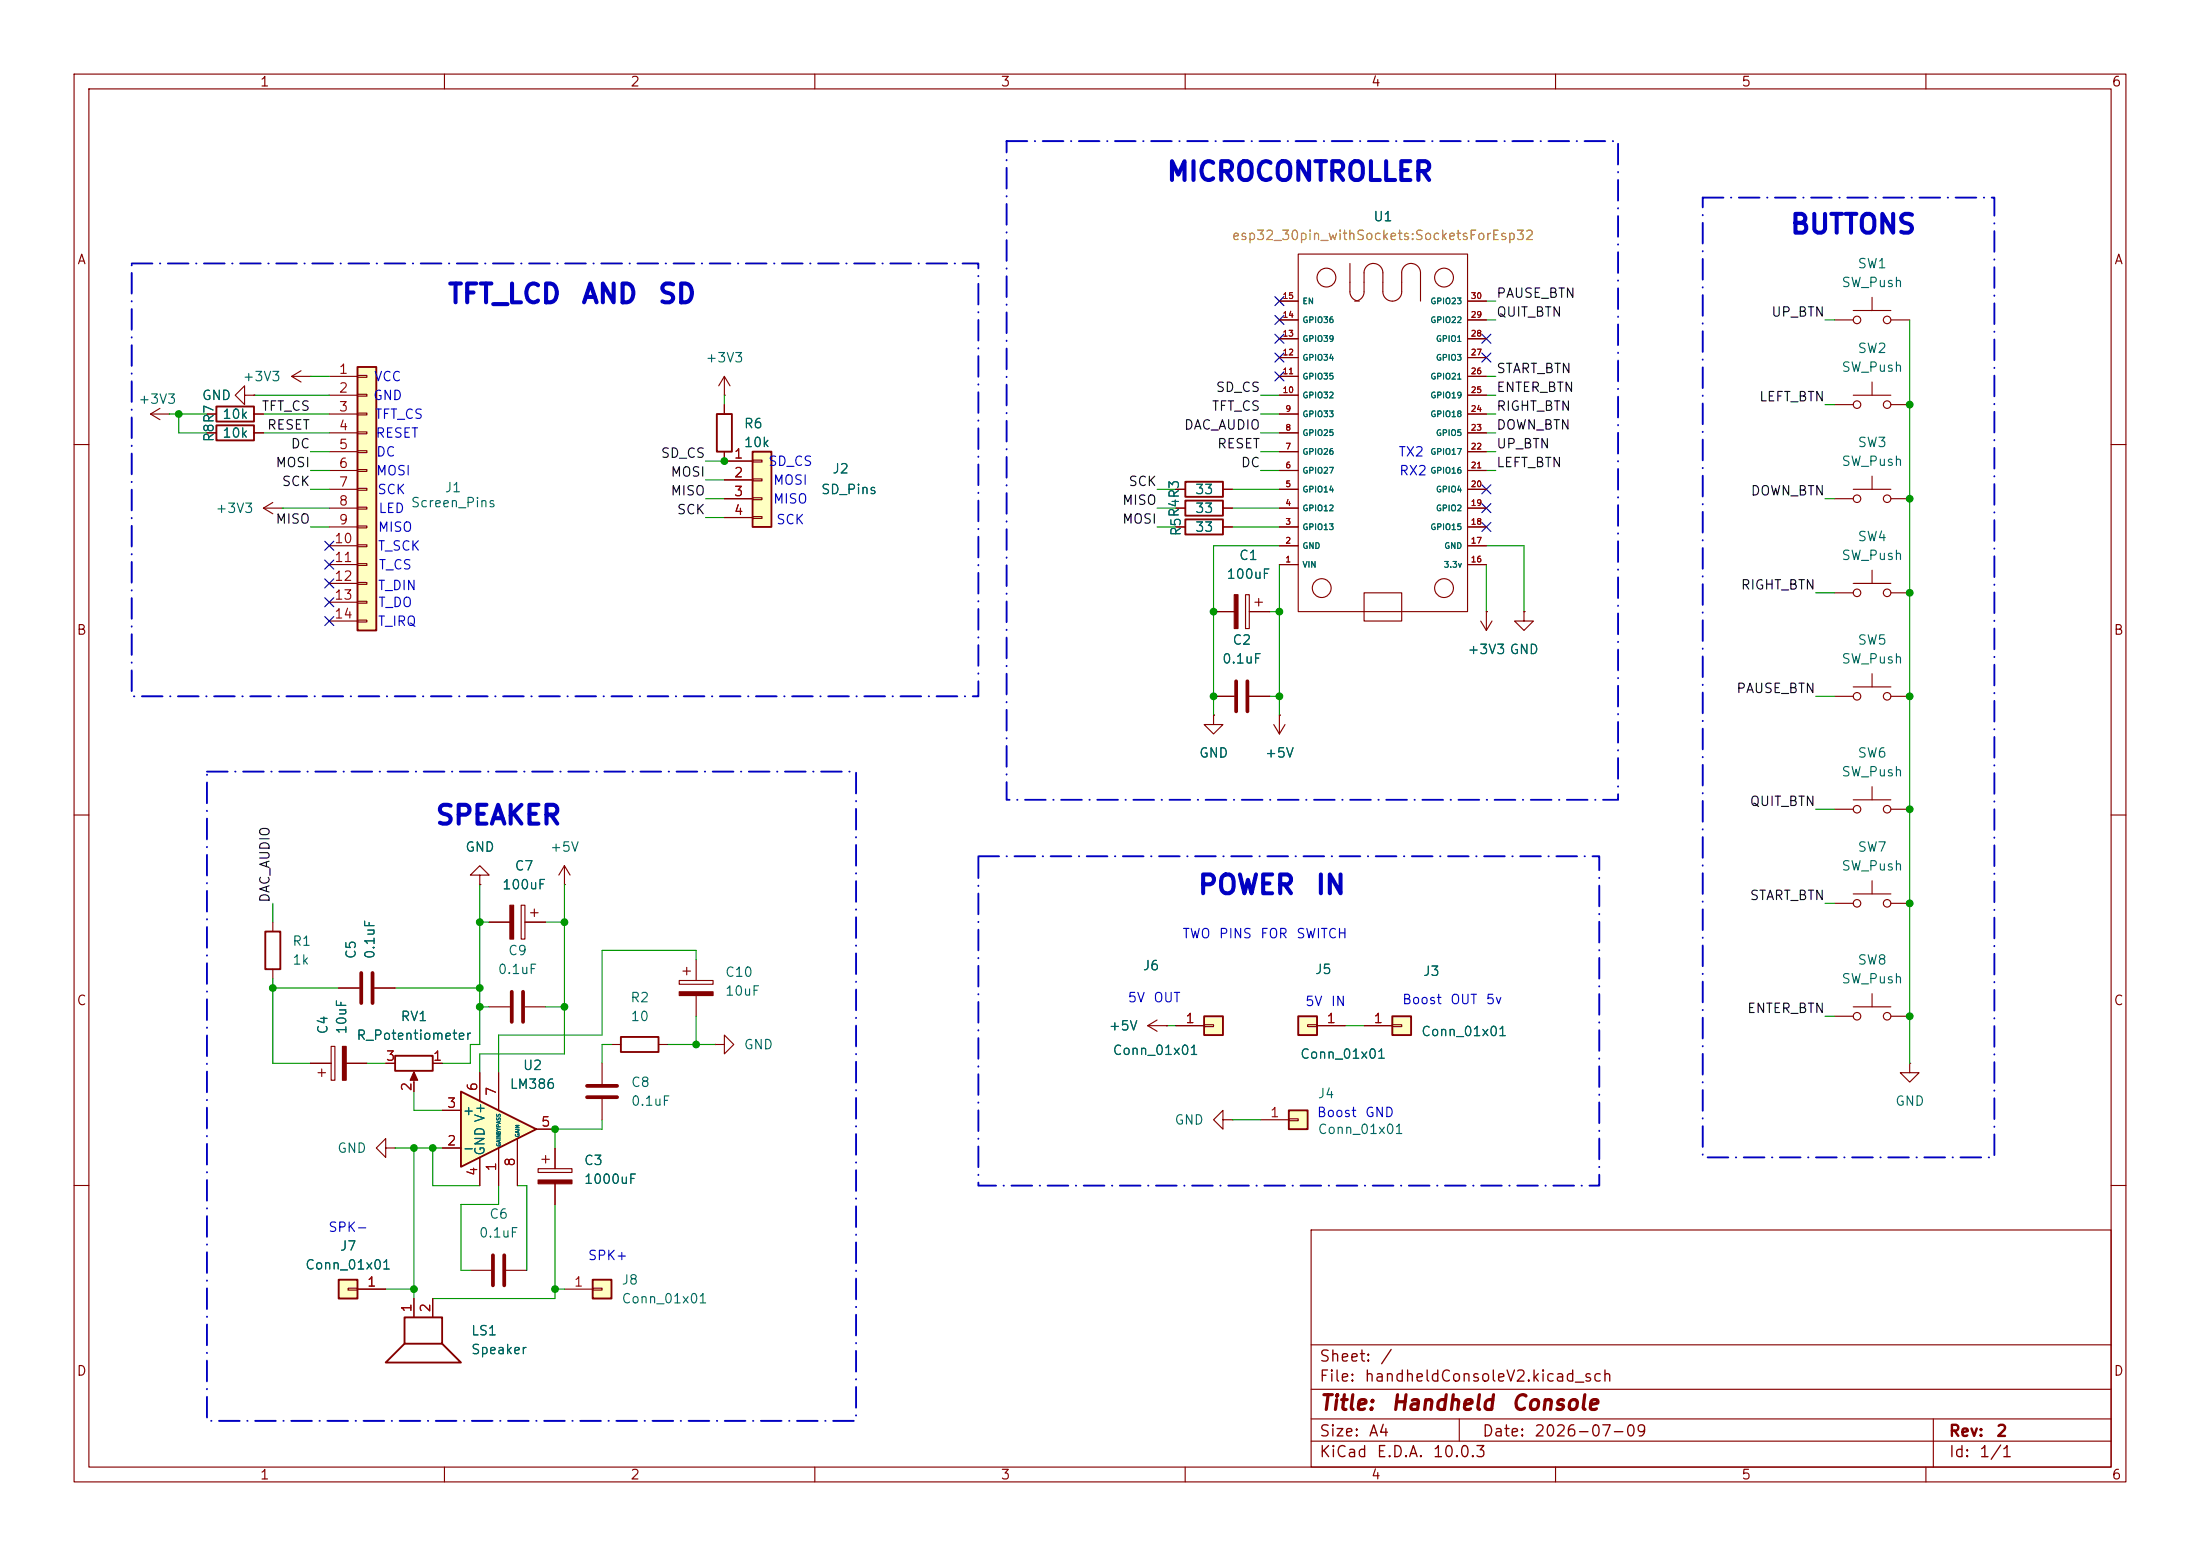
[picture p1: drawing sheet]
<svg xmlns="http://www.w3.org/2000/svg" width="297mm" height="210mm" viewBox="0 0 297 210" stroke-linecap="round" stroke-linejoin="round" font-family="sans-serif">
<g fill="none" stroke="#840000" stroke-width=".15">
<path d="M10 10h277v190h-277zM12 12h273v186h-273zM60 10v2M110 10v2M160 10v2M210 10v2M260 10v2M175.3 34.3h22.8v48.3h-22.8zM182.2 35.6v3.8a1.27 1.27 0 0 0 1.3 1.2M185.4 35.6a1.28 1.28 0 0 0-1.3 1.2v2.6a1.26 1.26 0 0 1-1.2 1.2M185.4 35.6a1.27 1.27 0 0 1 1.3 1.2v1.3M190.5 35.6a1.28 1.28 0 0 0-1.3 1.2v2.6a1.27 1.27 0 0 1-1.2 1.2 1.27 1.27 0 0 1-1.3-1.2v-1.3"/>
<path d="M190.5 35.6a1.27 1.27 0 0 1 1.3 1.2v3.8M172.7 58.4h2.6M172.7 55.9h2.6M172.7 53.3h2.6M172.7 50.8h2.6M172.7 48.3h2.6M172.7 45.7h2.6M172.7 43.2h2.6M172.7 40.6h2.6M198.1 58.4h2.6M198.1 55.9h2.6M198.1 53.3h2.6"/>
<path d="M198.1 50.8h2.6M198.1 48.3h2.6M198.1 45.7h2.6M198.1 43.2h2.6M198.1 40.6h2.6M10 60h2M172.7 76.2h2.6M172.7 73.7h2.6M172.7 71.1h2.6M172.7 68.6h2.6M172.7 66h2.6M172.7 63.5h2.6"/>
<path d="M172.7 61h2.6M198.1 76.2h2.6M198.1 73.7h2.6M198.1 71.1h2.6M198.1 68.6h2.6M198.1 66h2.6M198.1 63.5h2.6M198.1 61h2.6M285 60h2M184.1 80h5.1v3.8h-5.1zM205.7 82.6v1.2h1.3l-1.3 1.3-1.2-1.3h1.2M205.7 82.6h.1"/>
<path d="M10 110h2M285 110h2M81.3 143.5v2.8M81.3 148.3v2.8M10 160h2M177 166h108v32h-108zM285 160h2M60 198v2M110 198v2M160 198v2M177 194.5h108M177 191.5h108"/>
<path d="M177 187.5h108M177 181.5h108M197 191.5v3M210 198v2M260 198v2M261 191.5v6.5"/>
<circle cx="179.1" cy="37.5" r="1.27"/>
<circle cx="194.9" cy="37.5" r="1.27"/>
<circle cx="178.4" cy="79.4" r="1.27"/>
<circle cx="194.9" cy="79.4" r="1.27"/>
</g>
<path d="M79.2 146.6h4.1M79.2 148.1h4.1" fill="none" stroke="#840000" stroke-width=".51"/>
<path d="M62.2 147.3l10.2 5.1-10.2 5.1z" fill="#ffffc2"/>
<path d="M160 70.1h5.1v2h-5.1zM83.8 140h5.1v2h-5.1zM62.2 147.3l10.2 5.1-10.2 5.1z" fill="none" stroke="#840000" stroke-width=".25"/>
<g fill="none" stroke="#840000" stroke-width=".15">
<path d="M158.7 71.1h1.3M165.1 71.1h1.3M163.8 96.5v1.3h1.3l-1.3 1.3-1.2-1.3h1.2M163.8 96.5h.1M172 97.8l.7 1.3M172.7 96.5h.1M172.7 96.5v2.6M173.5 97.8l-.8 1.3M199.9 83.8l.8 1.3M200.7 82.6h.1M200.7 82.6v2.5M201.4 83.8l-.7 1.3"/>
<path d="M64.8 118.1h-1.3l1.3-1.3 1.2 1.3h-1.2v1.3M64.8 119.4h.1M66 135.9h2.8M70.9 135.9h2.8M52.1 154.9v-1.2l-1.3 1.2 1.3 1.3v-1.3h1.2M53.3 154.9h.1M59.7 154.9h2.5M59.7 149.9h2.5M64.8 144.8v3.8M64.8 156.2v3.8M67.3 144.8v5.1M67.3 154.9v5.1"/>
<path d="M69.8 153.7v6.3M72.4 152.4h2.5M82.5 141h1.3M88.9 141h1.3M63.5 171.5h2.8M68.3 171.5h2.8"/>
</g>
<path d="M69.1 133.9v4M70.6 133.9v4M66.5 169.4v4.1M68.1 169.4v4.1" fill="none" stroke="#840000" stroke-width=".51"/>
<path d="M80 172.7h2.5v2.6h-2.5z" fill="#ffffc2"/>
<path d="M80 172.7h2.5v2.6h-2.5z" fill="none" stroke="#840000" stroke-width=".25"/>
<path d="M163.8 82.6h2.8M168.1 80.3h.6v4.5h-.6zM168.7 82.6h2.7M169.4 81.3h1M169.9 80.8v1M76.2 174h3.8M80 173.9h1.3v.2h-1.3z" fill="none" stroke="#840000" stroke-width=".15"/>
<path d="M166.6 80.3h.5v4.5h-.5z" fill="#840000" stroke="#840000" stroke-width=".15"/>
<path d="M45.7 172.7h2.6v2.6h-2.6z" fill="#ffffc2"/>
<path d="M160 67.6h5.1v2h-5.1zM160 65h5.1v2.1h-5.1zM53.3 142.5h5.1v2h-5.1zM45.7 172.7h2.6v2.6h-2.6zM54.6 177.8h5.1v3.6h-5.1zM54.6 181.4l-2.5 2.5h10.1l-2.5-2.5" fill="none" stroke="#840000" stroke-width=".25"/>
<g fill="none" stroke="#840000" stroke-width=".15">
<path d="M158.7 68.6h1.3M158.7 66h1.3M165.1 68.6h1.3M165.1 66h1.3M163.8 94h2.8M168.7 94h2.7M154.9 138.4l1.3 .8M154.9 138.4h2.6M156.2 137.7l-1.3 .7M157.5 138.4h.1M41.9 143.5h2.8M42.9 144.8h1"/>
<path d="M43.4 144.3v1M44.7 141.2h.5v4.6h-.5zM46.7 143.5h2.8M52.1 143.5h1.2M55.9 145v2.3M58.4 143.5h1.3M47 173.9h1.3v.2h-1.3zM48.3 174h3.8M55.9 175.3v2.5M58.4 175.3v2.5"/>
</g>
<g fill="#840000" stroke="#840000" stroke-width=".15">
<path d="M46.2 141.2h.5v4.6h-.5z"/>
<path d="M55.9 144.7l.5 1.1h-1z"/>
</g>
<path d="M166.9 91.9v4.1M168.4 91.9v4.1" fill="none" stroke="#840000" stroke-width=".51"/>
<path d="M162.6 137.2h2.5v2.5h-2.5z" fill="#ffffc2"/>
<path d="M162.6 137.2h2.5v2.5h-2.5z" fill="none" stroke="#840000" stroke-width=".25"/>
<path d="M158.7 138.4h3.9M162.6 138.3h1.2v.3h-1.2zM165.1 151.1v-1.2l-1.3 1.2 1.3 1.3v-1.3h1.3M166.4 151.1h.1" fill="none" stroke="#840000" stroke-width=".15"/>
<path d="M175.3 137.2h2.5v2.5h-2.5z" fill="#ffffc2"/>
<path d="M175.3 137.2h2.5v2.5h-2.5z" fill="none" stroke="#840000" stroke-width=".25"/>
<path d="M176.5 138.3h1.3v.3h-1.3zM177.8 138.4h3.8" fill="none" stroke="#840000" stroke-width=".15"/>
<path d="M188 137.2h2.5v2.5h-2.5z" fill="#ffffc2"/>
<path d="M188 137.2h2.5v2.5h-2.5z" fill="none" stroke="#840000" stroke-width=".25"/>
<g fill="none" stroke="#840000" stroke-width=".15">
<path d="M247.6 109.2h2.6M250.2 108h5.1M252.7 106.2v1.8M252.7 118.9v1.8M255.3 109.2h2.5M184.1 138.4h3.9M188 138.3h1.2v.3h-1.2zM247.6 137.2h2.6M247.6 121.9h2.6M250.2 135.9h5.1M250.2 120.7h5.1M252.7 134.1v1.8"/>
<path d="M255.3 137.2h2.5M255.3 121.9h2.5"/>
<circle cx="250.7" cy="109.2" r=".51"/>
<circle cx="254.8" cy="109.2" r=".51"/>
<circle cx="250.7" cy="121.9" r=".51"/>
<circle cx="250.7" cy="137.2" r=".51"/>
<circle cx="254.8" cy="121.9" r=".51"/>
<circle cx="254.8" cy="137.2" r=".51"/>
</g>
<path d="M174 149.9h2.5v2.5h-2.5z" fill="#ffffc2"/>
<path d="M29.2 54.9h5.1v2h-5.1zM96.8 55.9h2v5.1h-2zM35.8 125.7h2v5.1h-2zM174 149.9h2.5v2.5h-2.5z" fill="none" stroke="#840000" stroke-width=".25"/>
<g fill="none" stroke="#840000" stroke-width=".15">
<path d="M20.3 55.9l1.3 .7M20.3 55.9h2.6M21.6 55.1l-1.3 .8M22.9 55.9h.1M27.9 55.9h1.3M33 53.3v-1.2l-1.3 1.2 1.3 1.3v-1.3h1.3M34.3 53.3h.1M34.3 55.9h1.3M97.8 54.6v1.3M247.6 54.6h2.6M247.6 43.2h2.6M250.2 53.3h5.1"/>
<path d="M250.2 41.9h5.1M252.7 40.1v1.8M252.7 51.6v1.7M255.3 54.6h2.5M255.3 43.2h2.5M97.8 61v1.2M250.2 78.7h5.1M252.7 77v1.7M247.6 80h2.6M247.6 94h2.6M250.2 92.7h5.1M252.7 90.9v1.8"/>
<path d="M255.3 80h2.5M255.3 94h2.5M76.2 119.4h.1M76.2 116.8l-.8 1.3M76.2 116.8l.8 1.3M76.2 116.8v2.6M36.8 124.5v1.2M36.8 130.8v1.3M45.7 133.4h2.8M50.5 133.4h2.8M66 124.5h2.8M70.4 122.2h.5v4.5h-.5z"/>
<path d="M70.9 124.5h2.8M71.6 123.2h1M72.1 122.7v1M91.7 132.3h4.6v.5h-4.6zM92.2 131.1h1M92.7 130.6v1M94 129.5v2.8M94 134.4v2.8M72.6 157.7h4.6v.5h-4.6zM73.2 156.5h1M73.7 156v1M74.9 154.9v2.8"/>
<path d="M74.9 159.8v2.8M96.5 141h1.3v-1.3l1.3 1.3-1.3 1.2v-1.2M96.5 141h.1M170.2 151.1h3.8M174 151h1.3v.3h-1.3zM257.8 143.5v1.3h-1.3l1.3 1.3 1.3-1.3h-1.3M257.8 143.5h.1"/>
<circle cx="250.7" cy="54.6" r=".51"/>
<circle cx="250.7" cy="43.2" r=".51"/>
<circle cx="254.8" cy="54.6" r=".51"/>
<circle cx="254.8" cy="43.2" r=".51"/>
<circle cx="250.7" cy="94" r=".51"/>
<circle cx="250.7" cy="80" r=".51"/>
<circle cx="254.8" cy="80" r=".51"/>
<circle cx="254.8" cy="94" r=".51"/>
</g>
<g fill="#840000" stroke="#840000" stroke-width=".15">
<path d="M72.6 159.3h4.6v.5h-4.6z"/>
<path d="M68.8 122.2h.5v4.5h-.5z"/>
<path d="M91.7 133.9h4.6v.5h-4.6z"/>
</g>
<path d="M48.8 131.3v4.1M50.3 131.3v4.1" fill="none" stroke="#840000" stroke-width=".51"/>
<path d="M48.3 49.5h2.5v35.6h-2.5z" fill="#ffffc2"/>
<path d="M29.2 57.4h5.1v2h-5.1zM48.3 49.5h2.5v35.6h-2.5z" fill="none" stroke="#840000" stroke-width=".25"/>
<g fill="none" stroke="#840000" stroke-width=".15">
<path d="M27.9 58.4h1.3M34.3 58.4h1.3M39.4 50.8h2.5M39.4 50.8l1.2 .8M40.6 50l-1.2 .8M41.9 50.8h.1M44.4 50.8h3.9M44.4 53.3h3.9M44.4 55.9h3.9M44.4 58.4h3.9M48.3 50.7h1.2v.2h-1.2zM48.3 53.2h1.2v.3h-1.2z"/>
<path d="M48.3 55.8h1.2v.2h-1.2zM48.3 58.3h1.2v.2h-1.2zM97.8 53.3h.1M97.8 50.8l-.8 1.3M97.8 50.8l.8 1.3M97.8 50.8v2.5M35.6 68.6h2.5M35.6 68.6l1.2 .7M36.8 67.8l-1.2 .8M38.1 68.6h.1M44.4 61h3.9M44.4 63.5h3.9"/>
<path d="M44.4 66h3.9M44.4 68.6h3.9M44.4 71.1h3.9M44.4 73.7h3.9M44.4 76.2h3.9M44.4 78.7h3.9M48.3 60.8h1.2v.3h-1.2zM48.3 63.4h1.2v.2h-1.2zM48.3 65.9h1.2v.3h-1.2zM48.3 68.5h1.2v.2h-1.2zM48.3 71h1.2v.2h-1.2zM48.3 73.5h1.2v.3h-1.2z"/>
<path d="M48.3 76.1h1.2v.2h-1.2zM48.3 78.6h1.2v.3h-1.2zM247.6 67.3h2.6M250.2 66h5.1M252.7 64.3v1.7M255.3 67.3h2.5M44.4 81.3h3.9M44.4 83.8h3.9M48.3 81.2h1.2v.2h-1.2zM48.3 83.7h1.2v.2h-1.2z"/>
<circle cx="250.7" cy="67.3" r=".51"/>
<circle cx="254.8" cy="67.3" r=".51"/>
</g>
<path d="M101.6 61h2.5v10.1h-2.5z" fill="#ffffc2"/>
<path d="M101.6 61h2.5v10.1h-2.5z" fill="none" stroke="#840000" stroke-width=".25"/>
<g fill="none" stroke="#840000" stroke-width=".15">
<path d="M27.9 55.9h1.3M27.9 58.4h1.3M34.3 53.3h.1M34.3 55.9h1.3M34.3 58.4h1.3M97.8 54.6v1.3M172.7 55.9h2.6M172.7 58.4h2.6M172.7 53.3h2.6M172.7 50.8h2.6M172.7 48.3h2.6M172.7 45.7h2.6"/>
<path d="M172.7 43.2h2.6M172.7 40.6h2.6M198.1 55.9h2.6M198.1 58.4h2.6M198.1 53.3h2.6M198.1 50.8h2.6M198.1 48.3h2.6M198.1 45.7h2.6M198.1 43.2h2.6M198.1 40.6h2.6M97.8 61v1.2h3.8M97.8 64.8h3.8"/>
<path d="M97.8 67.3h3.8M97.8 69.9h3.8M101.6 62.1h1.3v.3h-1.3zM101.6 64.6h1.3v.3h-1.3zM101.6 67.2h1.3v.2h-1.3zM101.6 69.7h1.3v.3h-1.3zM158.7 71.1h1.3M158.7 68.6h1.3M158.7 66h1.3M165.1 71.1h1.3M165.1 68.6h1.3M165.1 66h1.3"/>
<path d="M172.7 76.2h2.6M172.7 73.7h2.6M172.7 71.1h2.6M172.7 68.6h2.6M172.7 66h2.6M172.7 63.5h2.6M172.7 61h2.6M198.1 76.2h2.6M198.1 73.7h2.6M198.1 71.1h2.6M198.1 68.6h2.6M198.1 66h2.6"/>
<path d="M198.1 63.5h2.6M198.1 61h2.6M163.8 96.5h.1M163.8 82.6h2.8M163.8 94h2.8M168.7 82.6h2.7M168.7 94h2.7M172.7 96.5h.1M200.7 82.6h.1M205.7 82.6h.1M64.8 119.4h.1M45.7 133.4h2.8"/>
<path d="M50.5 133.4h2.8M66 124.5h2.8M70.9 124.5h2.8M157.5 138.4h.1M158.7 138.4h3.9M177.8 138.4h3.8M184.1 138.4h3.9M41.9 143.5h2.8M46.7 143.5h2.8M52.1 143.5h1.2M55.9 146.1v1.2M58.4 143.5h1.3"/>
<path d="M59.7 154.9h2.5M59.7 149.9h2.5M64.8 144.8v3.8M64.8 156.2v3.8M67.3 144.8v5.1M67.3 154.9v5.1M69.8 153.7v6.3M72.4 152.4h2.5M74.9 154.9v2.8M74.9 159.8v2.8M48.3 174h3.8M55.9 175.3v2.5"/>
<path d="M58.4 175.3v2.5"/>
</g>
<g fill="none" stroke="#009600" stroke-width=".15">
<path d="M22.9 55.9h5M24.1 55.9v2.5h3.8M34.3 53.3h10.1M35.6 55.9h8.8M35.6 58.4h8.8M41.9 50.8h2.5M97.8 53.3v1.3M170.2 53.3h2.5M170.2 55.9h2.5M170.2 58.4h2.5M200.7 50.8h1.2M200.7 53.3h1.2"/>
<path d="M200.7 55.9h1.2M200.7 58.4h1.2M200.7 43.2h1.2M200.7 40.6h1.2M246.4 54.6h1.2M246.4 43.2h1.2M257.8 43.2v100.3M38.1 68.6h6.3M41.9 71.1h2.5M41.9 66h2.5M41.9 63.5h2.5M41.9 61h2.5"/>
<path d="M95.2 67.3h2.6M95.2 64.8h2.6M95.2 62.2h2.6M95.2 69.9h2.6M156.2 71.1h2.5M156.2 68.6h2.5M156.2 66h2.5M166.4 71.1h6.3M166.4 68.6h6.3M166.4 66h6.3M170.2 63.5h2.5M170.2 61h2.5"/>
<path d="M172.7 76.2v20.3M172.7 73.7h-8.9v22.8M200.7 63.5h1.2M200.7 61h1.2M200.7 73.7h5v8.9M200.7 76.2v6.4M246.4 67.3h1.2M171.4 94h1.3M171.4 82.6h1.3M245.1 94h2.5M245.1 80h2.5M64.8 119.4v21.6h-1.3v2.5h-3.8"/>
<path d="M76.2 119.4v22.8h-11.4v2.6M245.1 109.2h2.5M36.8 121.9v2.6M36.8 132.1v11.4h5.1M36.8 133.4h8.9M53.3 133.4h11.5M64.8 124.5h1.2M64.8 135.9h1.2M73.7 124.5h2.5M73.7 135.9h2.5M94 129.5v-1.2h-12.7v11.4h-14v5.1M94 137.2v3.8"/>
<path d="M157.5 138.4h1.2M181.6 138.4h2.5M246.4 121.9h1.2M246.4 137.2h1.2M49.5 143.5h2.6M53.3 154.9h6.4M55.9 147.3v2.6h3.8M55.9 154.9v20.4M58.4 154.9v5.1h6.4M81.3 151.1v1.3h-6.4v2.5M82.5 141h-1.2v2.5M90.2 141h6.3"/>
<path d="M166.4 151.1h3.8M52.1 174h3.8M67.3 160v2.6h-5.1v8.9h1.3M69.8 160h1.3v11.5M74.9 174h1.3M74.9 162.6v12.7h-16.5"/>
</g>
<g fill="none" stroke="#000084" stroke-width=".15">
<path d="M172.1 50.2l1.2 1.2M172.1 45.1l1.2 1.2M172.1 42.6l1.2 1.2M172.1 40l1.2 1.2M172.1 47.7l1.2 1.2M173.3 50.2l-1.2 1.2M173.3 45.1l-1.2 1.2M173.3 42.6l-1.2 1.2M173.3 40l-1.2 1.2M173.3 47.7l-1.2 1.2M200.1 47.7l1.2 1.2M200.1 45.1l1.2 1.2"/>
<path d="M201.3 47.7l-1.2 1.2M201.3 45.1l-1.2 1.2M43.8 75.6l1.3 1.2M43.8 73.1l1.3 1.2M43.8 78.1l1.3 1.2M45.1 75.6l-1.3 1.2M45.1 73.1l-1.3 1.2M45.1 78.1l-1.3 1.2M200.1 65.4l1.2 1.2M200.1 68l1.2 1.2M200.1 70.5l1.2 1.2M201.3 65.4l-1.2 1.2"/>
<path d="M201.3 68l-1.2 1.2M201.3 70.5l-1.2 1.2M43.8 80.7l1.3 1.2M43.8 83.2l1.3 1.2M45.1 80.7l-1.3 1.2M45.1 83.2l-1.3 1.2"/>
</g>
<path d="M135.9 19.1h82.5v88.9h-82.5zM17.8 35.6h114.3v58.4h-114.3zM229.9 26.7h39.3v129.5h-39.3zM27.9 104.1h87.7v87.7h-87.7zM132.1 115.6h83.8v44.4h-83.8z" fill="none" stroke="#0000c2" stroke-width=".25" stroke-dasharray="2.8 1 .1 1"/>
<g fill="#009600" stroke="#009600" stroke-width=".14">
<circle cx="74.9" cy="174" r=".46"/>
<circle cx="74.9" cy="152.4" r=".46"/>
<circle cx="58.4" cy="154.9" r=".46"/>
<circle cx="55.9" cy="174" r=".46"/>
<circle cx="97.8" cy="62.2" r=".46"/>
<circle cx="76.2" cy="124.5" r=".46"/>
<circle cx="64.8" cy="135.9" r=".46"/>
<circle cx="64.8" cy="124.5" r=".46"/>
<circle cx="76.2" cy="135.9" r=".46"/>
<circle cx="94" cy="141" r=".46"/>
<circle cx="36.8" cy="133.4" r=".46"/>
<circle cx="64.8" cy="133.4" r=".46"/>
<circle cx="24.1" cy="55.9" r=".46"/>
<circle cx="55.9" cy="154.9" r=".46"/>
<circle cx="172.7" cy="82.6" r=".46"/>
<circle cx="172.7" cy="94" r=".46"/>
<circle cx="163.8" cy="94" r=".46"/>
<circle cx="163.8" cy="82.6" r=".46"/>
<circle cx="257.8" cy="54.6" r=".46"/>
<circle cx="257.8" cy="137.2" r=".46"/>
<circle cx="257.8" cy="94" r=".46"/>
<circle cx="257.8" cy="109.2" r=".46"/>
<circle cx="257.8" cy="121.9" r=".46"/>
<circle cx="257.8" cy="80" r=".46"/>
<circle cx="257.8" cy="67.3" r=".46"/>
</g>
<g font-size="2.5" fill="#0000c2">
<text x="157.4" y="25.1">MICROCONTROLLER</text>
<text x="241.5" y="32.2">BUTTONS</text>
<text x="60.3" y="41.6">TFT_LCD</text>
<text x="78.4" y="41.6">AND</text>
<text x="88.7" y="41.6">SD</text>
<text x="58.6" y="111.9">SPEAKER</text>
<text x="161.6" y="121.3">POWER</text>
<text x="177.5" y="121.3">IN</text>
</g>
<g font-size="2" fill="#840000">
<text x="178" y="190.8">Title:</text>
<text x="187.7" y="190.8">Handheld</text>
<text x="203.9" y="190.8">Console</text>
</g>
<g font-size="1.5" fill="#840000">
<text x="178" y="184.2">Sheet:</text>
<text x="186.2" y="184.2">/</text>
<text x="178" y="186.9">File:</text>
<text x="184.1" y="186.9">handheldConsoleV2.kicad_sch</text>
<text x="178" y="197.1">KiCad</text>
<text x="178" y="194.3">Size:</text>
<text x="184.7" y="194.3">A4</text>
<text x="185.7" y="197.1">E.D.A.</text>
<text x="193.3" y="197.1">10.0.3</text>
<text x="200" y="194.3">Date:</text>
<text x="207" y="194.3">2026-07-09</text>
<text x="263" y="194.3">Rev:</text>
<text x="263" y="197.1">Id:</text>
<text x="267.1" y="197.1">1/1</text>
<text x="269.4" y="194.3">2</text>
</g>
<g font-size="1.3" fill="#840000">
<text x="35" y="12">1</text>
<text x="85" y="12">2</text>
<text x="135" y="12">3</text>
<text x="185" y="12">4</text>
<text x="235" y="12">5</text>
<text x="285" y="12">6</text>
<text x="10.3" y="36">A</text>
<text x="285.3" y="36">A</text>
<text x="10.3" y="86">B</text>
<text x="285.3" y="86">B</text>
<text x="10.3" y="136">C</text>
<text x="285.3" y="136">C</text>
<text x="10.3" y="186">D</text>
<text x="285.3" y="186">D</text>
<text x="35" y="200">1</text>
<text x="85" y="200">2</text>
<text x="135" y="200">3</text>
<text x="185" y="200">4</text>
<text x="235" y="200">5</text>
<text x="285" y="200">6</text>
</g>
<text font-size="1.3" fill="#c2c200" x="166.2" y="32.7">esp32_30pin_withSockets:SocketsForEsp32</text>
<g font-size="1.3" fill="#006464">
<text x="185.3" y="30.2">U1</text>
<text x="248.5" y="39.1">SW_Push</text>
<text x="250.7" y="36.5">SW1</text>
<text x="250.7" y="48">SW2</text>
<text x="32.7" y="51.8">+3V3</text>
<text x="95.1" y="49.2">+3V3</text>
<text x="248.5" y="50.5">SW_Push</text>
<text x="18.6" y="54.8">+3V3</text>
<text x="27.2" y="54.3">GND</text>
<text x="29.2" y="59.8" transform="rotate(-90 29.2 59.8)">R8R7</text>
<text x="29.9" y="56.9">10k</text>
<text x="29.9" y="59.4">10k</text>
<text x="100.3" y="58.1">R6</text>
<text x="100.3" y="60.7">10k</text>
<text x="112.3" y="64.2">J2</text>
<text x="248.5" y="63.2">SW_Push</text>
<text x="250.7" y="60.7">SW3</text>
<text x="29" y="69.6">+3V3</text>
<text x="55.4" y="68.8">Screen_Pins</text>
<text x="60" y="66.8">J1</text>
<text x="110.8" y="67">SD_Pins</text>
<text x="161.2" y="69.6">33</text>
<text x="161.2" y="67">33</text>
<text x="159.7" y="72.5" transform="rotate(-90 159.7 72.5)">R5R4R3</text>
<text x="161.2" y="72.1">33</text>
<text x="167.2" y="75.9">C1</text>
<text x="248.5" y="75.9">SW_Push</text>
<text x="250.7" y="73.4">SW4</text>
<text x="165.5" y="78.4">100uF</text>
<text x="164.9" y="89.9">0.1uF</text>
<text x="166.3" y="87.3">C2</text>
<text x="198" y="88.6">+3V3 GND</text>
<text x="248.5" y="89.9">SW_Push</text>
<text x="250.7" y="87.3">SW5</text>
<text x="161.8" y="102.6">GND</text>
<text x="170.7" y="102.6">+5V</text>
<text x="248.5" y="105.1">SW_Push</text>
<text x="250.7" y="102.6">SW6</text>
<text x="62.7" y="115.3">GND</text>
<text x="69.4" y="117.8">C7</text>
<text x="74.2" y="115.3">+5V</text>
<text x="248.5" y="117.8">SW_Push</text>
<text x="250.7" y="115.3">SW7</text>
<text x="67.7" y="120.4">100uF</text>
<text x="39.4" y="128">R1</text>
<text x="39.4" y="130.5">1k</text>
<text x="48.3" y="129.5" transform="rotate(-90 48.3 129.5)">C5</text>
<text x="50.9" y="129.5" transform="rotate(-90 50.9 129.5)">0.1uF</text>
<text x="67.1" y="131.8">0.1uF</text>
<text x="68.5" y="129.2">C9</text>
<text x="154.2" y="131.3">J6</text>
<text x="177.4" y="131.8">J5</text>
<text x="250.7" y="130.5">SW8</text>
<text x="85" y="135.6">R2</text>
<text x="97.8" y="132.2">C10</text>
<text x="97.8" y="134.7">10uF</text>
<text x="192" y="132">J3</text>
<text x="248.5" y="133.1">SW_Push</text>
<text x="44.5" y="139.7" transform="rotate(-90 44.5 139.7)">C4</text>
<text x="47.1" y="139.7" transform="rotate(-90 47.1 139.7)">10uF</text>
<text x="48" y="140.7">R_Potentiometer</text>
<text x="54" y="138.1">RV1</text>
<text x="85" y="138.1">10</text>
<text x="100.3" y="141.9">GND</text>
<text x="149.6" y="139.4">+5V</text>
<text x="150.1" y="142.7">Conn_01x01</text>
<text x="175.4" y="143.2">Conn_01x01</text>
<text x="191.8" y="140.2">Conn_01x01</text>
<text x="68.7" y="147.3">LM386</text>
<text x="70.5" y="144.7">U2</text>
<text x="85.1" y="147">C8</text>
<text x="85.1" y="149.6">0.1uF</text>
<text x="177.8" y="148.5">J4</text>
<text x="255.8" y="149.6">GND</text>
<text x="45.4" y="155.9">GND</text>
<text x="62.4" y="155.9">-</text>
<text x="62.4" y="150.8">+</text>
<text x="158.5" y="152.1">GND</text>
<text x="177.8" y="153.4">Conn_01x01</text>
<text x="65.7" y="156.1" transform="rotate(-90 65.7 156.1)">GND V+</text>
<text x="78.7" y="157.6">C3</text>
<text x="78.7" y="160.1">1000uF</text>
<text x="64.6" y="167.3">0.1uF</text>
<text x="66" y="164.8">C6</text>
<text x="41.1" y="171.7">Conn_01x01</text>
<text x="45.8" y="169.1">J7</text>
<text x="83.8" y="173.7">J8</text>
<text x="83.8" y="176.2">Conn_01x01</text>
<text x="63.5" y="180.5">LS1</text>
<text x="63.5" y="183.1">Speaker</text>
</g>
<g font-size="1.3" fill="#0f0f0f">
<text x="201.9" y="40.5">PAUSE_BTN</text>
<text x="201.9" y="43.1">QUIT_BTN</text>
<text x="239" y="43.1">UP_BTN</text>
<text x="164.1" y="53.2">SD_CS</text>
<text x="201.9" y="53.2">ENTER_BTN</text>
<text x="201.9" y="50.7">START_BTN</text>
<text x="35.2" y="55.8">TFT_CS</text>
<text x="36" y="58.3">RESET</text>
<text x="159.8" y="58.3">DAC_AUDIO</text>
<text x="163.5" y="55.8">TFT_CS</text>
<text x="201.9" y="58.3">DOWN_BTN</text>
<text x="201.9" y="55.8">RIGHT_BTN</text>
<text x="237.4" y="54.5">LEFT_BTN</text>
<text x="37.1" y="63.4">MOSI</text>
<text x="38" y="65.9">SCK</text>
<text x="39.2" y="60.8">DC</text>
<text x="89.1" y="62.1">SD_CS</text>
<text x="90.5" y="64.6">MOSI</text>
<text x="152.3" y="65.9">SCK</text>
<text x="164.2" y="60.8">RESET</text>
<text x="167.4" y="63.4">DC</text>
<text x="201.9" y="60.8">UP_BTN</text>
<text x="201.9" y="63.4">LEFT_BTN</text>
<text x="37.1" y="71">MISO</text>
<text x="90.5" y="67.2">MISO</text>
<text x="91.3" y="69.7">SCK</text>
<text x="151.4" y="71">MOSI</text>
<text x="151.4" y="68.5">MISO</text>
<text x="236.3" y="67.2">DOWN_BTN</text>
<text x="234.9" y="79.9">RIGHT_BTN</text>
<text x="234.3" y="93.9">PAUSE_BTN</text>
<text x="236.1" y="109.1">QUIT_BTN</text>
<text x="36.7" y="121.9" transform="rotate(-90 36.7 121.9)">DAC_AUDIO</text>
<text x="236.1" y="121.8">START_BTN</text>
<text x="235.8" y="137">ENTER_BTN</text>
</g>
<g font-size="1.3" fill="#a90000">
<text x="45.6" y="50.8">1</text>
<text x="45.6" y="53.3">2</text>
<text x="45.6" y="55.9">3</text>
<text x="45.6" y="58.4">4</text>
<text x="45.6" y="60.9">5</text>
<text x="45.6" y="63.5">6</text>
<text x="99" y="62.2">1</text>
<text x="99" y="64.7">2</text>
<text x="45.6" y="66">7</text>
<text x="45.6" y="68.6">8</text>
<text x="45.6" y="71.1">9</text>
<text x="99" y="67.3">3</text>
<text x="99" y="69.8">4</text>
<text x="45" y="73.6">10</text>
<text x="45" y="76.2">11</text>
<text x="45" y="78.7">12</text>
<text x="45" y="81.3">13</text>
<text x="45" y="83.8">14</text>
<text x="52" y="143.5">3</text>
<text x="58.3" y="143.5">1</text>
<text x="159.9" y="138.4">1</text>
<text x="179" y="138.4">1</text>
<text x="185.3" y="138.4">1</text>
<text x="55.9" y="147.4" transform="rotate(-90 55.9 147.4)">2</text>
<text x="60.3" y="149.8">3</text>
<text x="64.7" y="147.4" transform="rotate(-90 64.7 147.4)">6</text>
<text x="67.3" y="148" transform="rotate(-90 67.3 148)">7</text>
<text x="60.3" y="154.9">2</text>
<text x="73" y="152.4">5</text>
<text x="171.4" y="151.1">1</text>
<text x="64.7" y="158.8" transform="rotate(-90 64.7 158.8)">4</text>
<text x="67.3" y="158.2" transform="rotate(-90 67.3 158.2)">1</text>
<text x="69.8" y="157.6" transform="rotate(-90 69.8 157.6)">8</text>
<text x="49.5" y="174">1</text>
<text x="77.4" y="174">1</text>
<text x="55.9" y="177.2" transform="rotate(-90 55.9 177.2)">1</text>
<text x="58.4" y="177.2" transform="rotate(-90 58.4 177.2)">2</text>
</g>
<g font-size="1.3" fill="#0000c2">
<text x="50.4" y="51.8">VCC</text>
<text x="50.3" y="54.3">GND</text>
<text x="50.5" y="56.9">TFT_CS</text>
<text x="50.6" y="59.4">RESET</text>
<text x="50.7" y="64.5">MOSI</text>
<text x="50.7" y="61.9">DC</text>
<text x="103.6" y="63.2">SD_CS</text>
<text x="104.3" y="65.7">MOSI</text>
<text x="188.7" y="61.9">TX2</text>
<text x="188.8" y="64.5">RX2</text>
<text x="50.9" y="67">SCK</text>
<text x="51" y="69.6">LED</text>
<text x="104.3" y="68.3">MISO</text>
<text x="104.7" y="71.1">SCK</text>
<text x="50.9" y="74.6">T_SCK</text>
<text x="50.9" y="72.1">MISO</text>
<text x="51" y="77.2">T_CS</text>
<text x="50.9" y="80">T_DIN</text>
<text x="51" y="82.3">T_DO</text>
<text x="50.9" y="84.8">T_IRQ</text>
<text x="159.5" y="127">TWO</text>
<text x="164.5" y="127">PINS</text>
<text x="170" y="127">FOR</text>
<text x="174.9" y="127">SWITCH</text>
<text x="152.2" y="135.6">5V</text>
<text x="155.6" y="135.6">OUT</text>
<text x="176.1" y="136.1">5V</text>
<text x="179.6" y="136.1">IN</text>
<text x="189.2" y="135.8">Boost</text>
<text x="195.7" y="135.8">OUT</text>
<text x="200.5" y="135.8">5v</text>
<text x="177.7" y="151.1">Boost</text>
<text x="184.2" y="151.1">GND</text>
<text x="44.2" y="166.6">SPK-</text>
<text x="79.3" y="170.4">SPK+</text>
</g>
<g font-size=".8" fill="#a90000">
<text x="173.1" y="40.5">15</text>
<text x="198.5" y="40.5">30</text>
<text x="173.1" y="45.6">13</text>
<text x="173.1" y="43.1">14</text>
<text x="198.5" y="45.6">28</text>
<text x="198.5" y="43.1">29</text>
<text x="173.1" y="53.2">10</text>
<text x="173.1" y="50.7">11</text>
<text x="173.1" y="48.1">12</text>
<text x="198.5" y="53.2">25</text>
<text x="198.5" y="50.7">26</text>
<text x="198.5" y="48.1">27</text>
<text x="173.5" y="58.3">8</text>
<text x="173.5" y="55.8">9</text>
<text x="198.5" y="58.3">23</text>
<text x="198.5" y="55.8">24</text>
<text x="173.5" y="65.9">5</text>
<text x="173.5" y="63.4">6</text>
<text x="173.5" y="60.8">7</text>
<text x="198.5" y="65.9">20</text>
<text x="198.5" y="63.4">21</text>
<text x="198.5" y="60.8">22</text>
<text x="173.5" y="71">3</text>
<text x="173.5" y="68.5">4</text>
<text x="198.5" y="71">18</text>
<text x="198.5" y="68.5">19</text>
<text x="173.5" y="76.1">1</text>
<text x="173.5" y="73.5">2</text>
<text x="198.5" y="76.1">16</text>
<text x="198.5" y="73.5">17</text>
</g>
<g font-size=".8" fill="#006464">
<text x="175.8" y="41.2">EN</text>
<text x="193" y="41.2">GPIO23</text>
<text x="175.8" y="46.3">GPIO39</text>
<text x="175.8" y="43.8">GPIO36</text>
<text x="193" y="43.8">GPIO22</text>
<text x="193.8" y="46.3">GPIO1</text>
<text x="175.8" y="53.9">GPIO32</text>
<text x="175.8" y="51.4">GPIO35</text>
<text x="175.8" y="48.9">GPIO34</text>
<text x="193" y="53.9">GPIO19</text>
<text x="193" y="51.4">GPIO21</text>
<text x="193.8" y="48.9">GPIO3</text>
<text x="175.8" y="59">GPIO25</text>
<text x="175.8" y="56.5">GPIO33</text>
<text x="193" y="56.5">GPIO18</text>
<text x="193.8" y="59">GPIO5</text>
<text x="175.8" y="64.1">GPIO27</text>
<text x="175.8" y="61.6">GPIO26</text>
<text x="193" y="64.1">GPIO16</text>
<text x="193" y="61.6">GPIO17</text>
<text x="175.8" y="71.7">GPIO13</text>
<text x="175.8" y="69.2">GPIO12</text>
<text x="175.8" y="66.6">GPIO14</text>
<text x="193" y="71.7">GPIO15</text>
<text x="193.8" y="69.2">GPIO2</text>
<text x="193.8" y="66.6">GPIO4</text>
<text x="175.8" y="76.8">VIN</text>
<text x="175.8" y="74.3">GND</text>
<text x="194.8" y="76.8">3.3v</text>
<text x="194.9" y="74.3">GND</text>
</g>
<g font-size=".5" fill="#006464">
<text x="67.7" y="154.8" transform="rotate(-90 67.7 154.8)">GAINBYPASS</text>
<text x="70.2" y="153.5" transform="rotate(-90 70.2 153.5)">GAIN</text>
</g>
</svg>
